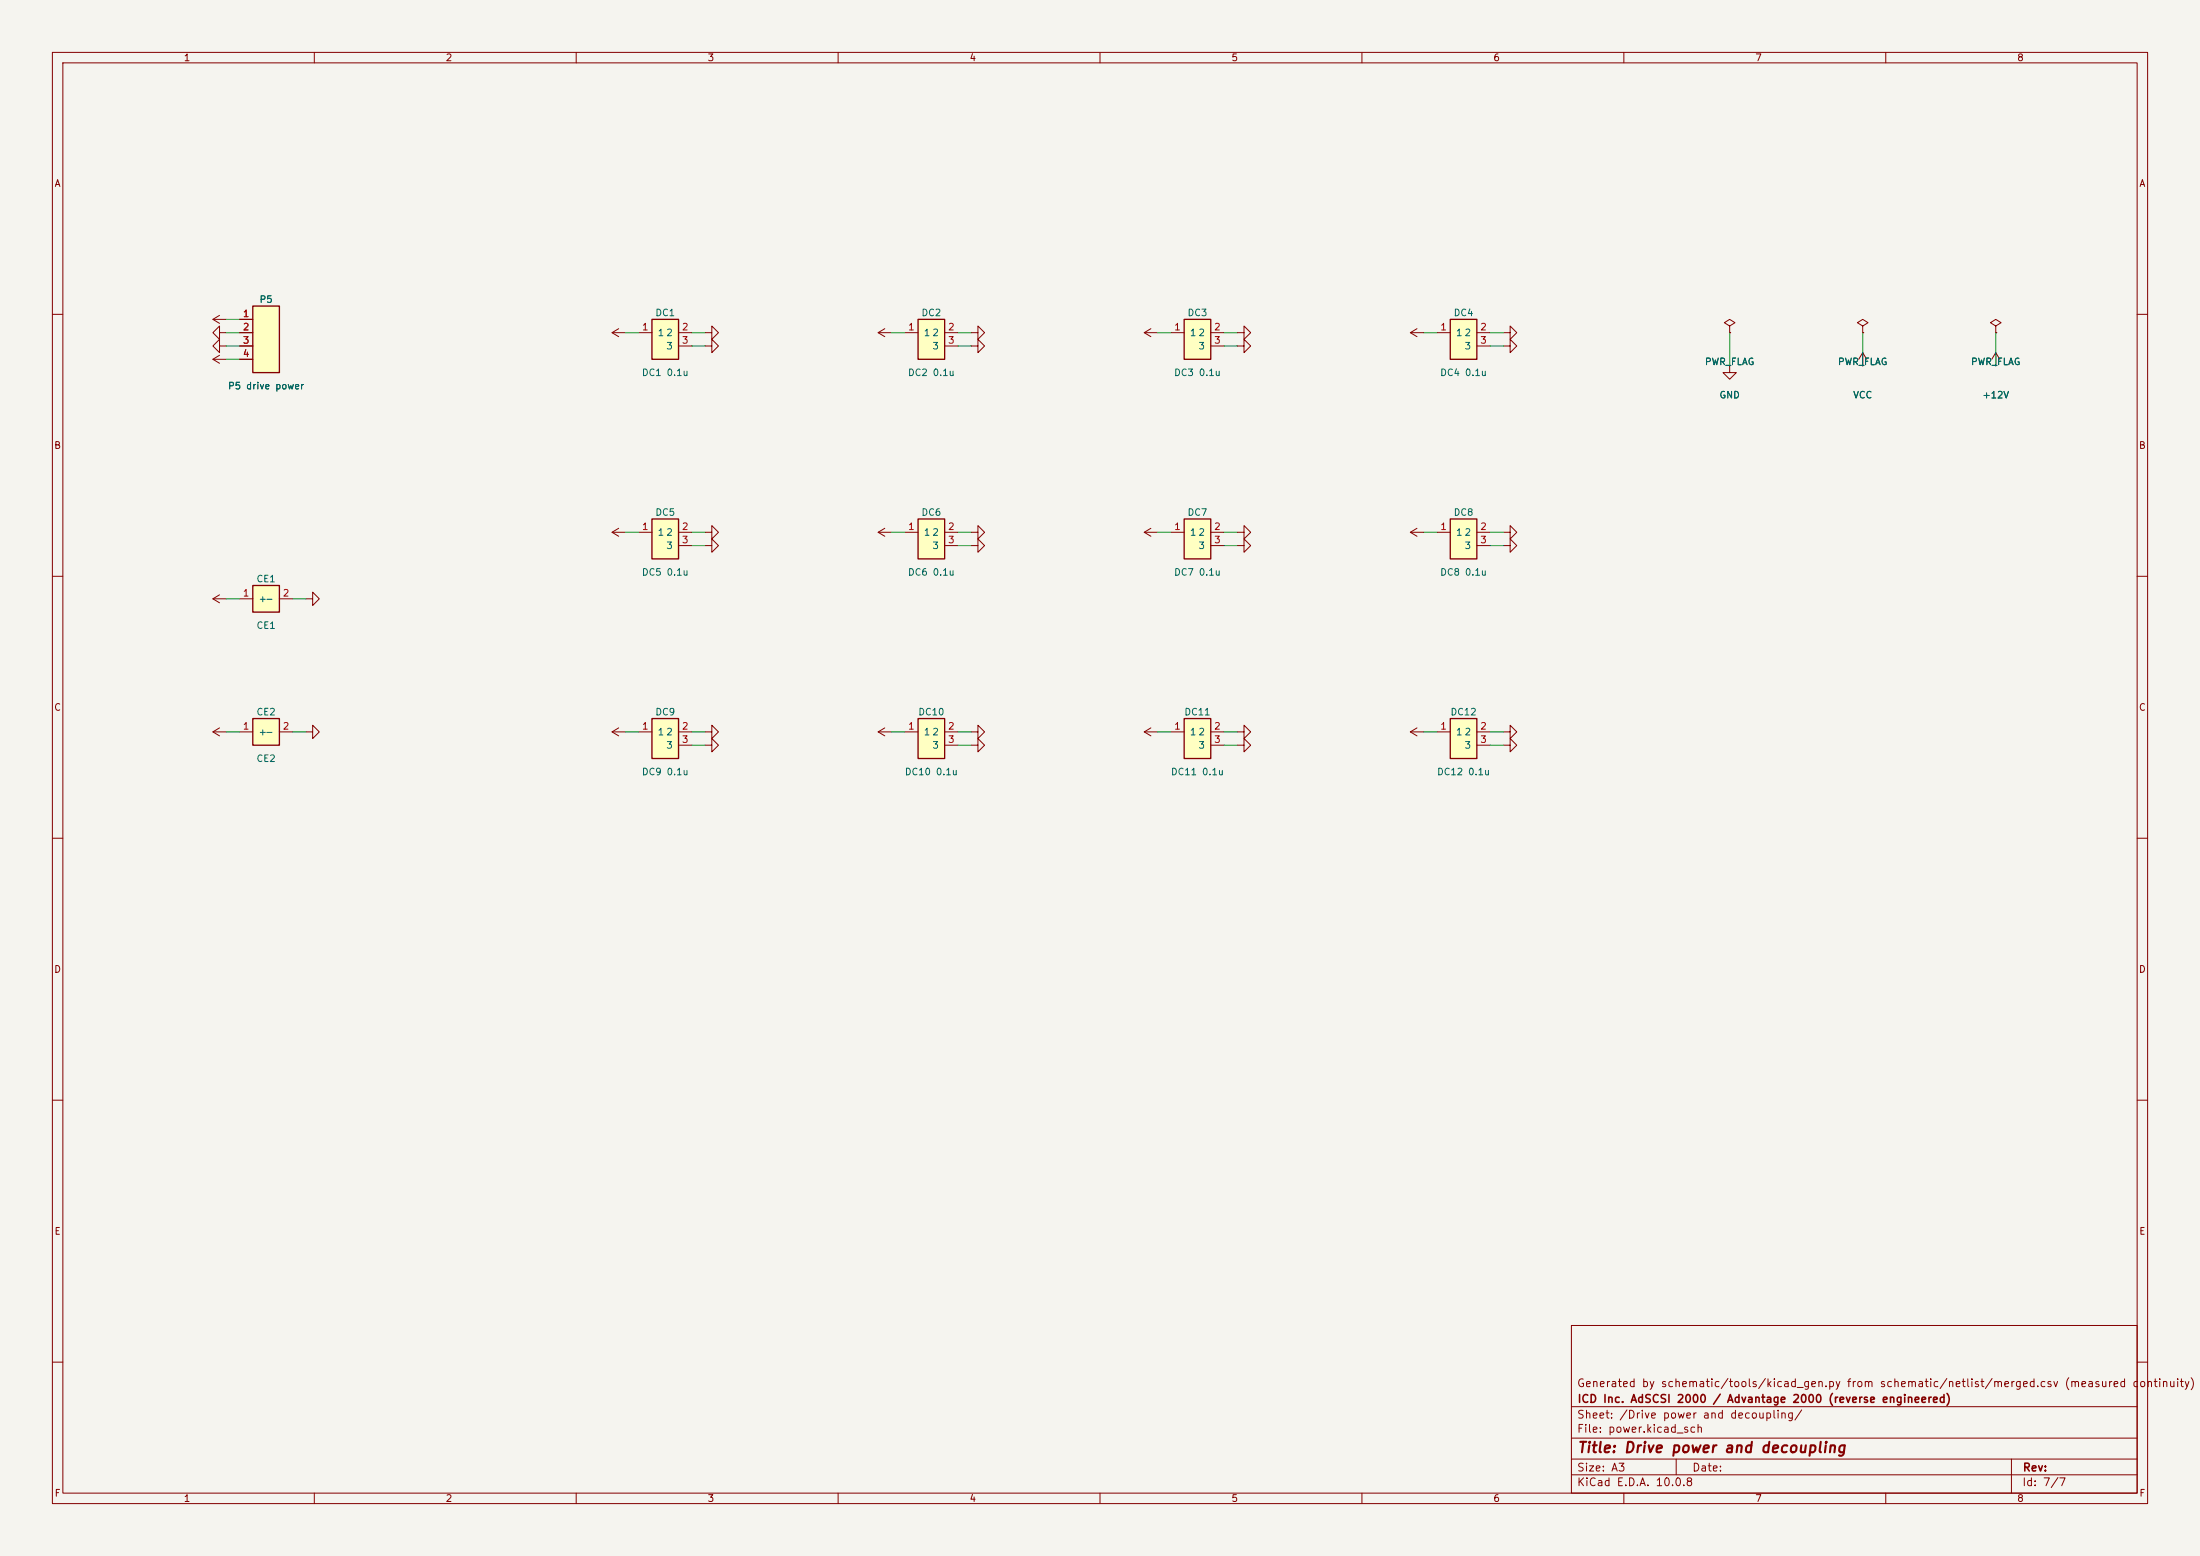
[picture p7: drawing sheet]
<svg xmlns="http://www.w3.org/2000/svg" width="420mm" height="297mm" viewBox="0 0 420 297" stroke-linecap="round" stroke-linejoin="round" font-family="sans-serif">
<path d="M0 0h420v297h-420z" fill="#f5f4ef" stroke="#f5f4ef" stroke-width=".19"/>
<g fill="none" stroke="#840000" stroke-width=".19">
<path d="M10 10h400v277h-400zM12 12h396v273h-396zM60 10v2M110 10v2M160 10v2M210 10v2M260 10v2M310 10v2M360 10v2M10 60h2M408 60h2M10 110h2"/>
<path d="M287 104.1h1.3v-1.2l1.3 1.2-1.3 1.3v-1.3M408 110h2M10 160h2M408 160h2M10 210h2M408 210h2M300 253h108v32h-108zM10 260h2M300 278.5h108M300 274.5h108M300 268.5h108M320 278.5v3"/>
<path d="M384 278.5v6.5M408 260h2M60 285v2M110 285v2M160 285v2M210 285v2M260 285v2M300 281.5h108M310 285v2M360 285v2"/>
</g>
<path d="M276.9 61h5v7.6h-5z" fill="#ffffc2"/>
<path d="M276.9 61h5v7.6h-5z" fill="none" stroke="#840000" stroke-width=".25"/>
<path d="M274.3 63.5h2.6M281.9 63.5h2.6M281.9 66h2.6M287 66h1.3v-1.2l1.3 1.2-1.3 1.3v-1.3M330.2 69.9v1.2h1.3l-1.3 1.3-1.3-1.3h1.3M355.6 62.2l1-.6-1-.6-1 .6 1 .6v1.3M355.6 63.5h.1" fill="none" stroke="#840000" stroke-width=".19"/>
<path d="M175.3 61h5v7.6h-5z" fill="#ffffc2"/>
<path d="M175.3 61h5v7.6h-5z" fill="none" stroke="#840000" stroke-width=".25"/>
<path d="M172.7 63.5h2.6M180.3 63.5h2.6M180.3 66h2.6M269.2 63.5h2.6M270.5 62.7l-1.3 .8 1.3 .8M330.2 62.2l1-.6-1-.6-1 .6 1 .6v1.3M330.2 63.5h.1M354.8 68.6l.8-1.3 .8 1.3M355.6 67.3v2.6M269.2 101.6h2.6M270.5 100.8l-1.3 .8 1.3 .8M287 101.6h1.3v-1.3l1.3 1.3-1.3 1.3v-1.3" fill="none" stroke="#840000" stroke-width=".19"/>
<path d="M276.9 99.1h5v7.6h-5z" fill="#ffffc2"/>
<path d="M276.9 99.1h5v7.6h-5z" fill="none" stroke="#840000" stroke-width=".25"/>
<path d="M274.3 101.6h2.6M281.9 101.6h2.6M281.9 104.1h2.6M287 139.7h1.3v-1.3l1.3 1.3-1.3 1.3v-1.3" fill="none" stroke="#840000" stroke-width=".19"/>
<path d="M276.9 137.2h5v7.6h-5z" fill="#ffffc2"/>
<path d="M276.9 137.2h5v7.6h-5z" fill="none" stroke="#840000" stroke-width=".25"/>
<path d="M167.6 63.5h2.6M168.9 62.7l-1.3 .8 1.3 .8M269.2 139.7h2.6M270.5 138.9l-1.3 .8 1.3 .8M274.3 139.7h2.6M281.9 139.7h2.6M281.9 142.2h2.6M287 142.2h1.3v-1.2l1.3 1.2-1.3 1.3v-1.3" fill="none" stroke="#840000" stroke-width=".19"/>
<path d="M124.5 137.2h5v7.6h-5z" fill="#ffffc2"/>
<path d="M124.5 137.2h5v7.6h-5z" fill="none" stroke="#840000" stroke-width=".25"/>
<path d="M185.4 63.5h1.3v-1.3l1.3 1.3-1.3 1.3v-1.3M121.9 139.7h2.6M129.5 139.7h2.6M129.5 142.2h2.6M236.2 142.2h1.3v-1.2l1.3 1.2-1.3 1.3v-1.3" fill="none" stroke="#840000" stroke-width=".19"/>
<path d="M226.1 137.2h5v7.6h-5z" fill="#ffffc2"/>
<path d="M226.1 137.2h5v7.6h-5z" fill="none" stroke="#840000" stroke-width=".25"/>
<path d="M185.4 66h1.3v-1.2l1.3 1.2-1.3 1.3v-1.3M185.4 101.6h1.3v-1.3l1.3 1.3-1.3 1.3v-1.3M236.2 104.1h1.3v-1.2l1.3 1.2-1.3 1.3v-1.3M223.5 139.7h2.6M231.1 139.7h2.6M236.2 139.7h1.3v-1.3l1.3 1.3-1.3 1.3v-1.3M231.1 142.2h2.6" fill="none" stroke="#840000" stroke-width=".19"/>
<path d="M226.1 99.1h5v7.6h-5z" fill="#ffffc2"/>
<path d="M226.1 99.1h5v7.6h-5z" fill="none" stroke="#840000" stroke-width=".25"/>
<path d="M236.2 66h1.3v-1.2l1.3 1.2-1.3 1.3v-1.3M218.4 101.6h2.6M219.7 100.8l-1.3 .8 1.3 .8M223.5 101.6h2.6M231.1 101.6h2.6M231.1 104.1h2.6M236.2 101.6h1.3v-1.3l1.3 1.3-1.3 1.3v-1.3M185.4 139.7h1.3v-1.3l1.3 1.3-1.3 1.3v-1.3" fill="none" stroke="#840000" stroke-width=".19"/>
<path d="M226.1 61h5v7.6h-5z" fill="#ffffc2"/>
<path d="M226.1 61h5v7.6h-5z" fill="none" stroke="#840000" stroke-width=".25"/>
<g fill="none" stroke="#840000" stroke-width=".19">
<path d="M40.6 68.6h2.6M40.6 61h2.6M41.9 66v-1.2l-1.3 1.2 1.3 1.3v-1.3h1.3M41.9 67.8l-1.3 .8 1.3 .7M41.9 63.5v-1.3l-1.3 1.3 1.3 1.3v-1.3h1.3M41.9 60.2l-1.3 .8 1.3 .7M218.4 63.5h2.6M219.7 62.7l-1.3 .8 1.3 .8M223.5 63.5h2.6M231.1 63.5h2.6M231.1 66h2.6M236.2 63.5h1.3v-1.3l1.3 1.3-1.3 1.3v-1.3"/>
<path d="M287 63.5h1.3v-1.3l1.3 1.3-1.3 1.3v-1.3M380.2 68.6l.8-1.3 .8 1.3M381 62.2l1-.6-1-.6-1 .6 1 .6v1.3M381 63.5h.1M381 67.3v2.6M134.6 104.1h1.3v-1.2l1.3 1.2-1.3 1.3v-1.3M58.4 139.7h1.3v-1.3l1.3 1.3-1.3 1.3v-1.3M218.4 139.7h2.6M219.7 138.9l-1.3 .8 1.3 .8M185.4 142.2h1.3v-1.2l1.3 1.2-1.3 1.3v-1.3"/>
</g>
<path d="M48.3 111.8h5v5h-5z" fill="#ffffc2"/>
<path d="M48.3 111.8h5v5h-5z" fill="none" stroke="#840000" stroke-width=".25"/>
<path d="M45.7 114.3h2.6M53.3 114.3h2.6M185.4 104.1h1.3v-1.2l1.3 1.2-1.3 1.3v-1.3M116.8 139.7h2.6M118.1 138.9l-1.3 .8 1.3 .8M134.6 139.7h1.3v-1.3l1.3 1.3-1.3 1.3v-1.3M134.6 142.2h1.3v-1.2l1.3 1.2-1.3 1.3v-1.3" fill="none" stroke="#840000" stroke-width=".19"/>
<path d="M175.3 99.1h5v7.6h-5z" fill="#ffffc2"/>
<path d="M175.3 99.1h5v7.6h-5z" fill="none" stroke="#840000" stroke-width=".25"/>
<path d="M172.7 101.6h2.6M180.3 101.6h2.6M180.3 104.1h2.6" fill="none" stroke="#840000" stroke-width=".19"/>
<path d="M48.3 137.2h5v5h-5z" fill="#ffffc2"/>
<path d="M48.3 137.2h5v5h-5z" fill="none" stroke="#840000" stroke-width=".25"/>
<path d="M40.6 114.3h2.6M41.9 113.5l-1.3 .8 1.3 .8M40.6 139.7h2.6M41.9 138.9l-1.3 .8 1.3 .8M45.7 139.7h2.6M53.3 139.7h2.6M167.6 139.7h2.6M168.9 138.9l-1.3 .8 1.3 .8" fill="none" stroke="#840000" stroke-width=".19"/>
<path d="M124.5 99.1h5v7.6h-5z" fill="#ffffc2"/>
<path d="M124.5 99.1h5v7.6h-5z" fill="none" stroke="#840000" stroke-width=".25"/>
<path d="M121.9 101.6h2.6M129.5 101.6h2.6M129.5 104.1h2.6M134.6 101.6h1.3v-1.3l1.3 1.3-1.3 1.3v-1.3" fill="none" stroke="#840000" stroke-width=".19"/>
<path d="M175.3 137.2h5v7.6h-5z" fill="#ffffc2"/>
<path d="M175.3 137.2h5v7.6h-5z" fill="none" stroke="#840000" stroke-width=".25"/>
<path d="M172.7 139.7h2.6M180.3 139.7h2.6M180.3 142.2h2.6" fill="none" stroke="#840000" stroke-width=".19"/>
<path d="M48.3 58.4h5v12.7h-5z" fill="#ffffc2"/>
<path d="M48.3 58.4h5v12.7h-5z" fill="none" stroke="#840000" stroke-width=".25"/>
<g fill="none" stroke="#840000" stroke-width=".19">
<path d="M45.7 61h2.6M45.7 63.5h2.6M45.7 66h2.6M45.7 68.6h2.6M116.8 63.5h2.6M118.1 62.7l-1.3 .8 1.3 .8M134.6 66h1.3v-1.2l1.3 1.2-1.3 1.3v-1.3M134.6 63.5h1.3v-1.3l1.3 1.3-1.3 1.3v-1.3M58.4 114.3h1.3v-1.3l1.3 1.3-1.3 1.3v-1.3M116.8 101.6h2.6M118.1 100.8l-1.3 .8 1.3 .8M167.6 101.6h2.6"/>
<path d="M168.9 100.8l-1.3 .8 1.3 .8"/>
</g>
<path d="M124.5 61h5v7.6h-5z" fill="#ffffc2"/>
<path d="M124.5 61h5v7.6h-5z" fill="none" stroke="#840000" stroke-width=".25"/>
<path d="M45.7 63.5h2.6M45.7 66h2.6M45.7 61h2.6M45.7 68.6h2.6M121.9 63.5h2.6M129.5 63.5h2.6M129.5 66h2.6M330.2 63.5h.1M355.6 63.5h.1M381 63.5h.1" fill="none" stroke="#840000" stroke-width=".19"/>
<g fill="none" stroke="#009600" stroke-width=".19">
<path d="M43.2 63.5h2.5M43.2 66h2.5M43.2 61h2.5M43.2 68.6h2.5M119.4 63.5h2.5M132.1 63.5h2.5M132.1 66h2.5M170.2 63.5h2.5M182.9 63.5h2.5M182.9 66h2.5M221 63.5h2.5M233.7 63.5h2.5"/>
<path d="M233.7 66h2.5M271.8 63.5h2.5M284.5 63.5h2.5M284.5 66h2.5M330.2 63.5v6.4M355.6 63.5v6.4M381 63.5v6.4M43.2 114.3h2.5M55.9 114.3h2.5M119.4 101.6h2.5M132.1 101.6h2.5M132.1 104.1h2.5"/>
<path d="M170.2 101.6h2.5M182.9 101.6h2.5M182.9 104.1h2.5M221 101.6h2.5M233.7 101.6h2.5M233.7 104.1h2.5M271.8 101.6h2.5M284.5 101.6h2.5M284.5 104.1h2.5M43.2 139.7h2.5M55.9 139.7h2.5M119.4 139.7h2.5"/>
<path d="M132.1 139.7h2.5M170.2 139.7h2.5M182.9 139.7h2.5M221 139.7h2.5M233.7 139.7h2.5M271.8 139.7h2.5M284.5 139.7h2.5M132.1 142.2h2.5M182.9 142.2h2.5M233.7 142.2h2.5M284.5 142.2h2.5"/>
</g>
<text font-size="2" fill="#840000" x="301" y="277.8">Title: Drive power and decoupling</text>
<g font-size="1.5" fill="#840000">
<text x="300.9" y="265.1">Generated by schematic/tools/kicad_gen.py from schematic/netlist/merged.csv (measured continuity)</text>
<text x="301" y="268.1">ICD Inc. AdSCSI 2000 / Advantage 2000 (reverse engineered)</text>
<text x="300.9" y="273.8">File: power.kicad_sch</text>
<text x="300.9" y="271.1">Sheet: /Drive power and decoupling/</text>
<text x="300.9" y="281.2">Size: A3</text>
<text x="322.9" y="281.2">Date:</text>
<text x="386" y="281.2">Rev:</text>
<text x="300.9" y="284">KiCad E.D.A. 10.0.8</text>
<text x="385.9" y="284">Id: 7/7</text>
</g>
<g font-size="1.3" fill="#840000">
<text x="35" y="12">1</text>
<text x="85" y="12">2</text>
<text x="135" y="12">3</text>
<text x="185" y="12">4</text>
<text x="235" y="12">5</text>
<text x="285" y="12">6</text>
<text x="335" y="12">7</text>
<text x="385" y="12">8</text>
<text x="10.3" y="36">A</text>
<text x="408.3" y="36">A</text>
<text x="10.2" y="86">B</text>
<text x="408.2" y="86">B</text>
<text x="10.2" y="136">C</text>
<text x="408.2" y="136">C</text>
<text x="10.2" y="186">D</text>
<text x="408.2" y="186">D</text>
<text x="10.3" y="236">E</text>
<text x="408.3" y="236">E</text>
<text x="10.3" y="286">F</text>
<text x="35" y="287">1</text>
<text x="85" y="287">2</text>
<text x="135" y="287">3</text>
<text x="185" y="287">4</text>
<text x="235" y="287">5</text>
<text x="285" y="287">6</text>
<text x="335" y="287">7</text>
<text x="385" y="287">8</text>
<text x="408.3" y="286">F</text>
</g>
<g font-size="1.3" fill="#006464">
<text x="49.4" y="58.1">P5</text>
<text x="125" y="60.7">DC1</text>
<text x="125.4" y="64.5">1</text>
<text x="127.1" y="64.5">2</text>
<text x="175.8" y="60.7">DC2</text>
<text x="176.2" y="64.5">1</text>
<text x="177.9" y="64.5">2</text>
<text x="226.6" y="60.7">DC3</text>
<text x="227" y="64.5">1</text>
<text x="228.7" y="64.5">2</text>
<text x="277.4" y="60.7">DC4</text>
<text x="277.8" y="64.5">1</text>
<text x="279.5" y="64.5">2</text>
<text x="127.1" y="67">3</text>
<text x="177.9" y="67">3</text>
<text x="228.7" y="67">3</text>
<text x="279.5" y="67">3</text>
<text x="325.4" y="70">PWR_FLAG</text>
<text x="350.8" y="70">PWR_FLAG</text>
<text x="376.2" y="70">PWR_FLAG</text>
<text x="43.4" y="74.6">P5 drive power</text>
<text x="122.4" y="72.1">DC1 0.1u</text>
<text x="173.2" y="72.1">DC2 0.1u</text>
<text x="224" y="72.1">DC3 0.1u</text>
<text x="274.8" y="72.1">DC4 0.1u</text>
<text x="328.1" y="76.4">GND</text>
<text x="353.7" y="76.4">VCC</text>
<text x="378.3" y="76.4">+12V</text>
<text x="125" y="98.8">DC5</text>
<text x="175.8" y="98.8">DC6</text>
<text x="226.6" y="98.8">DC7</text>
<text x="277.4" y="98.8">DC8</text>
<text x="125.4" y="102.6">1</text>
<text x="127.1" y="102.6">2</text>
<text x="127.1" y="105.1">3</text>
<text x="176.2" y="102.6">1</text>
<text x="177.9" y="102.6">2</text>
<text x="177.9" y="105.1">3</text>
<text x="227" y="102.6">1</text>
<text x="228.7" y="102.6">2</text>
<text x="228.7" y="105.1">3</text>
<text x="277.8" y="102.6">1</text>
<text x="279.5" y="102.6">2</text>
<text x="279.5" y="105.1">3</text>
<text x="48.9" y="111.5">CE1</text>
<text x="122.4" y="110.2">DC5 0.1u</text>
<text x="173.2" y="110.2">DC6 0.1u</text>
<text x="224" y="110.2">DC7 0.1u</text>
<text x="274.8" y="110.2">DC8 0.1u</text>
<text x="49.2" y="115.3">+-</text>
<text x="48.9" y="120.3">CE1</text>
<text x="48.9" y="136.9">CE2</text>
<text x="125" y="136.9">DC9</text>
<text x="175.2" y="136.9">DC10</text>
<text x="226" y="136.9">DC11</text>
<text x="276.8" y="136.9">DC12</text>
<text x="49.2" y="140.7">+-</text>
<text x="125.4" y="140.7">1</text>
<text x="127.1" y="140.7">2</text>
<text x="127.1" y="143.2">3</text>
<text x="176.2" y="140.7">1</text>
<text x="177.9" y="140.7">2</text>
<text x="177.9" y="143.2">3</text>
<text x="227" y="140.7">1</text>
<text x="228.7" y="140.7">2</text>
<text x="228.7" y="143.2">3</text>
<text x="277.8" y="140.7">1</text>
<text x="279.5" y="140.7">2</text>
<text x="279.5" y="143.2">3</text>
<text x="48.9" y="145.7">CE2</text>
<text x="122.4" y="148.3">DC9 0.1u</text>
<text x="172.6" y="148.3">DC10 0.1u</text>
<text x="223.4" y="148.3">DC11 0.1u</text>
<text x="274.2" y="148.3">DC12 0.1u</text>
</g>
<g font-size="1.3" fill="#a90000">
<text x="46.3" y="60.8">1</text>
<text x="46.3" y="63.4">2</text>
<text x="46.3" y="65.9">3</text>
<text x="122.5" y="63.4">1</text>
<text x="130.1" y="63.4">2</text>
<text x="130.1" y="65.9">3</text>
<text x="173.3" y="63.4">1</text>
<text x="180.9" y="63.4">2</text>
<text x="180.9" y="65.9">3</text>
<text x="224.1" y="63.4">1</text>
<text x="231.7" y="63.4">2</text>
<text x="231.7" y="65.9">3</text>
<text x="274.9" y="63.4">1</text>
<text x="282.5" y="63.4">2</text>
<text x="282.5" y="65.9">3</text>
<text x="46.3" y="68.4">4</text>
<text x="122.5" y="101.5">1</text>
<text x="130.1" y="101.5">2</text>
<text x="173.3" y="101.5">1</text>
<text x="180.9" y="101.5">2</text>
<text x="224.1" y="101.5">1</text>
<text x="231.7" y="101.5">2</text>
<text x="274.9" y="101.5">1</text>
<text x="282.5" y="101.5">2</text>
<text x="130.1" y="104">3</text>
<text x="180.9" y="104">3</text>
<text x="231.7" y="104">3</text>
<text x="282.5" y="104">3</text>
<text x="46.3" y="114.2">1</text>
<text x="53.9" y="114.2">2</text>
<text x="46.3" y="139.6">1</text>
<text x="53.9" y="139.6">2</text>
<text x="122.5" y="139.6">1</text>
<text x="130.1" y="139.6">2</text>
<text x="130.1" y="142.1">3</text>
<text x="173.3" y="139.6">1</text>
<text x="180.9" y="139.6">2</text>
<text x="180.9" y="142.1">3</text>
<text x="224.1" y="139.6">1</text>
<text x="231.7" y="139.6">2</text>
<text x="231.7" y="142.1">3</text>
<text x="274.9" y="139.6">1</text>
<text x="282.5" y="139.6">2</text>
<text x="282.5" y="142.1">3</text>
</g>
</svg>
